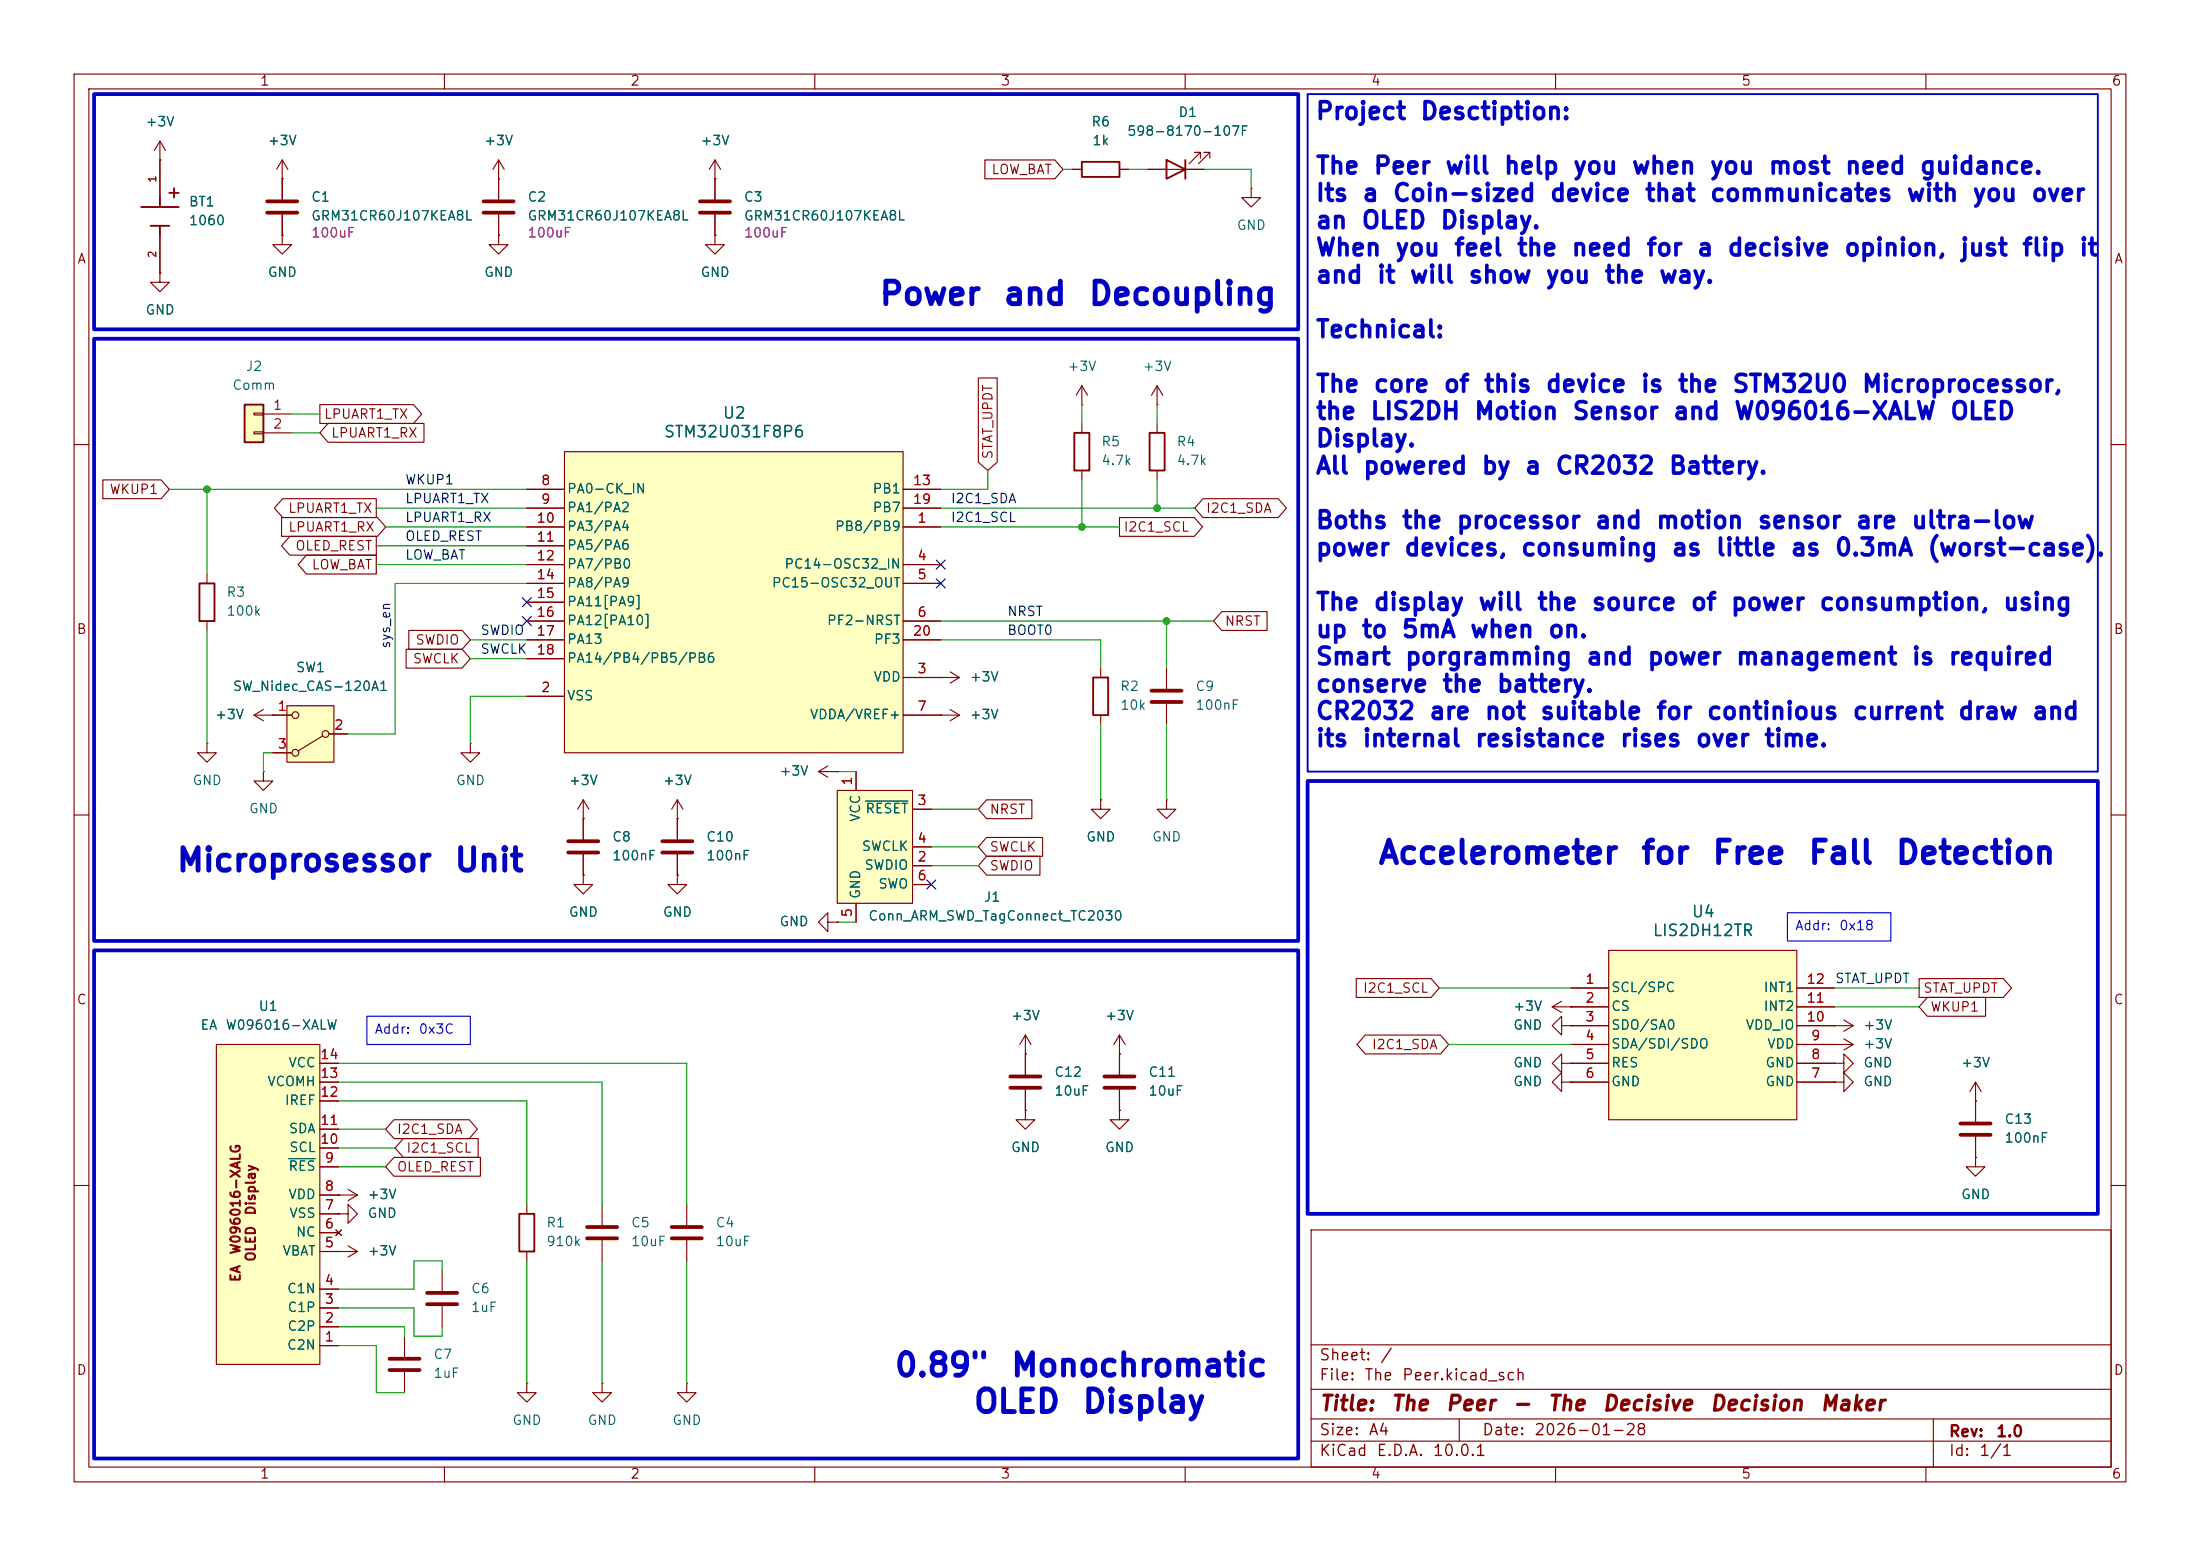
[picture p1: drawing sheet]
<svg xmlns="http://www.w3.org/2000/svg" width="297mm" height="210mm" viewBox="0 0 297 210" stroke-linecap="round" stroke-linejoin="round" font-family="sans-serif">
<g fill="none" stroke="#840000" stroke-width=".15">
<path d="M10 10h277v190h-277zM12 12h273v186h-273zM60 10v2M110 10v2M160 10v2M210 10v2M260 10v2M67.3 24.1h.1M67.3 21.6l-.8 1.3M67.3 21.6l.8 1.3M67.3 21.6v2.5M10 60h2"/>
<path d="M285 60h2M127 96.5h.1M127 96.5h2.5M128.3 95.8l1.2 .7M129.5 96.5l-1.2 .8M148.6 90.2v1.2M148.6 96.5v1.3M10 110h2M78.7 118.1v1.3h1.3l-1.3 1.3-1.2-1.3h1.2M78.7 118.1h.1M148.6 108v1.2h1.3l-1.3 1.3-1.3-1.3h1.3M148.6 108h.1"/>
<path d="M157.5 108v1.2h1.2l-1.2 1.3-1.3-1.3h1.3M157.5 108h.1M285 110h2M10 160h2M177 166h108v32h-108zM285 160h2M60 198v2M110 198v2M160 198v2M177 194.5h108M177 191.5h108M177 187.5h108"/>
<path d="M177 181.5h108M197 191.5v3M210 198v2M260 198v2M261 191.5v6.5"/>
</g>
<path d="M147.6 91.4h2v5.1h-2z" fill="none" stroke="#840000" stroke-width=".25"/>
<path d="M113 106.7h10.2v15.2h-10.2z" fill="#ffffc2"/>
<g fill="none" stroke="#840000" stroke-width=".15">
<path d="M38.1 31.8v1.2h1.3l-1.3 1.3-1.3-1.3h1.3M38.1 31.8h.1M38.1 24.1h.1M38.1 21.6v5.3M38.1 29v2.8M38.1 21.6l-.8 1.3M38.1 21.6l.8 1.3M146 54.6h.1M146 52.1v2.5M146 57.2v1.2M146 52.1l-.7 1.2M146 52.1l.8 1.2"/>
<path d="M156.2 54.6h.1M156.2 52.1l-.8 1.2M156.2 52.1l.8 1.2M156.2 52.1v2.5M156.2 57.2v1.2M146 63.5v1.3M156.2 63.5v1.3M157.5 90.2v2.8M157.5 95v2.8M78.7 110.5h.1M78.7 108v5.3M78.7 115.3v2.8"/>
<path d="M78.7 108l-.7 1.2M78.7 108l.8 1.2M91.4 118.1v1.3h1.3l-1.3 1.3-1.2-1.3h1.2M91.4 118.1h.1M91.4 110.5h.1M91.4 108v5.3M91.4 115.3v2.8M91.4 108l-.7 1.2M91.4 108l.8 1.2M110.5 104.1l1.3 .8M110.5 104.1h2.5M111.8 103.4l-1.3 .7"/>
<path d="M113 106.7h10.2v15.2h-10.2zM113 104.1h.1M115.6 104.1v2.6M123.2 116.8h2.5M123.2 109.2h2.5M123.2 114.3h2.5M123.2 119.4h2.5M111.8 124.5v-1.3l-1.3 1.3 1.3 1.2v-1.2h1.2M113 124.5h.1M115.6 121.9v2.6M138.4 139.7v5.3M138.4 139.7l-.7 1.3"/>
<path d="M138.4 139.7l.8 1.3M151.1 139.7l-.7 1.3M151.1 139.7l.8 1.3M151.1 139.7v5.3M138.4 142.2h.1M138.4 149.9v1.2h1.3l-1.3 1.3-1.2-1.3h1.2M138.4 149.9h.1M138.4 147.1v2.8M151.1 149.9v1.2h1.3l-1.3 1.3-1.2-1.3h1.2M151.1 149.9h.1M151.1 142.2h.1M151.1 147.1v2.8"/>
<path d="M266.7 156.2v1.3h1.3l-1.3 1.3-1.3-1.3h1.3M266.7 156.2h.1M45.7 163.8h1.3v-1.2l1.3 1.2-1.3 1.3v-1.3M45.7 163.8h.1M45.7 161.3h.1M45.7 161.3h2.6M47 160.5l1.3 .8M48.3 161.3l-1.3 .8M59.7 171.5v2.7M59.7 176.3v2.8M71.1 162.6v1.2M71.1 168.9v1.3"/>
<path d="M81.3 162.6v2.8M81.3 167.4v2.8M92.7 162.6v2.8M92.7 167.4v2.8M54.6 180.3v2.8M54.6 185.2v2.8M71.1 186.7v1.3h1.3l-1.3 1.2-1.3-1.2h1.3M71.1 186.7h.1M81.3 186.7v1.3h1.2l-1.2 1.2-1.3-1.2h1.3M81.3 186.7h.1M92.7 186.7v1.3h1.3l-1.3 1.2-1.3-1.2h1.3M92.7 186.7h.1"/>
</g>
<path d="M116.9 108.1h5.7" fill="none" stroke="#006464" stroke-width=".15"/>
<g fill="none" stroke="#840000" stroke-width=".51">
<path d="M36.1 27.2h4M36.1 28.7h4M155.4 93.2h4.1M155.4 94.7h4.1M76.7 113.5h4.1M76.7 115.1h4.1M89.4 113.5h4.1M89.4 115.1h4.1M136.4 145.3h4.1M136.4 146.8h4.1M149.1 145.3h4.1M149.1 146.8h4.1"/>
<path d="M57.7 176h4M57.7 174.5h4M79.2 167.1h4.1M79.2 165.6h4.1M90.7 167.1h4M90.7 165.6h4M52.6 184.9h4M52.6 183.4h4"/>
</g>
<path d="M145 58.4h2.1v5.1h-2.1zM155.2 58.4h2v5.1h-2zM70.1 163.8h2v5.1h-2z" fill="none" stroke="#840000" stroke-width=".25"/>
<path d="M29.2 141h14v43.2h-14z" fill="#ffffc2"/>
<g fill="none" stroke="#840000" stroke-width=".15">
<path d="M67.3 31.8v1.2h1.3l-1.3 1.3-1.3-1.3h1.3M67.3 31.8h.1M96.5 24.1h.1M96.5 21.6l-.7 1.3M96.5 21.6l.8 1.3M96.5 21.6v2.5M209.5 135.9l1.3 .8M209.5 135.9h2.6M210.8 135.1l-1.3 .8M212.1 135.9h.1M247.6 138.4h.1M247.6 138.4h2.6"/>
<path d="M248.9 137.7l1.3 .7M250.2 138.4l-1.3 .8M29.2 141h14v43.2h-14zM43.2 157.5h2.5M43.2 154.9h2.5M43.2 152.4h2.5M43.2 148.6h2.5M43.2 146.1h2.5M43.2 143.5h2.5M210.8 143.5v-1.3l-1.3 1.3 1.3 1.3v-1.3h1.3M210.8 146.1v-1.3l-1.3 1.3 1.3 1.2v-1.2h1.3M212.1 143.5h.1"/>
<path d="M212.1 146.1h.1M247.6 143.5h1.3v-1.3l1.3 1.3-1.3 1.3v-1.3M247.6 143.5h.1M247.6 141h.1M247.6 141h2.6M248.9 140.2l1.3 .8M250.2 141l-1.3 .7M43.2 179.1h2.5M43.2 176.5h2.5M43.2 174h2.5M43.2 168.9h2.5M43.2 166.4h2.5"/>
<path d="M43.2 163.8h2.5M43.2 161.3h2.5M45.3 166l.8 .8M46.1 166l-.8 .8M43.2 181.6h2.5"/>
</g>
<path d="M39 156.4h3.5" fill="none" stroke="#006464" stroke-width=".15"/>
<path d="M33 54.6h2.6v5.1h-2.6z" fill="#ffffc2"/>
<path d="M33 54.6h2.6v5.1h-2.6z" fill="none" stroke="#840000" stroke-width=".25"/>
<path d="M34.3 55.8h1.3v.2h-1.3zM34.3 58.3h1.3v.2h-1.3zM35.6 55.9h3.8M35.6 58.4h3.8" fill="none" stroke="#840000" stroke-width=".15"/>
<path d="M217.2 128.3h25.4v22.8h-25.4z" fill="#ffffc2"/>
<g fill="none" stroke="#840000" stroke-width=".15">
<path d="M21.6 19.1l-.8 1.2M21.6 19.1l.8 1.2M21.6 19.1v7.6M21.6 21.6h.1M21.6 36.8v1.3h1.3l-1.3 1.3-1.3-1.3h1.3M21.6 36.8h.1M21.6 31.8v5M96.5 24.1v2.8M96.5 29v2.8M144.8 22.9h1.2M151.1 22.9h1.3M154.9 22.9h7.7"/>
<path d="M162.1 21.3v-.7h-.8h.8l-1.6 1.5M163.3 21.3v-.7h-.7h.7l-1.5 1.5M27.9 100.3v1.3h1.3l-1.3 1.3-1.2-1.3h1.2M27.9 100.3h.1M35.6 104.1v1.3h1.2l-1.2 1.3-1.3-1.3h1.3M35.6 104.1h.1M63.5 100.3v1.3h1.3l-1.3 1.3-1.3-1.3h1.3M63.5 100.3h.1M210.8 138.4v-1.2l-1.3 1.2 1.3 1.3v-1.3h1.3M212.1 138.4h.1M212.1 133.4h5.1M212.1 135.9h5.1"/>
<path d="M212.1 138.4h5.1M217.2 128.3h25.4v22.8h-25.4zM242.6 133.4h5M242.6 135.9h5M242.6 138.4h5M212.1 141h5.1M212.1 146.1h5.1M212.1 143.5h5.1M242.6 141h5M242.6 146.1h5M242.6 143.5h5M247.6 146.1h1.3v-1.3l1.3 1.3-1.3 1.2v-1.2"/>
<path d="M247.6 146.1h.1M266.7 148.6h.1M266.7 146.1v5.3M266.7 153.4v2.8M266.7 146.1l-.8 1.2M266.7 146.1l.8 1.2M45.7 168.9h.1M45.7 168.9h2.6M47 168.1l1.3 .8M48.3 168.9l-1.3 .8"/>
</g>
<path d="M94.5 27.2h4.1M94.5 28.7h4.1M264.7 151.6h4M264.7 153.2h4" fill="none" stroke="#840000" stroke-width=".51"/>
<path d="M19 27.9h5.1M20.3 30.5h2.6M21.6 26.7v1.2M21.6 30.5v1.3M22.9 26h1.2M23.5 25.4v1.3M146 21.8h5.1v2.1h-5.1zM157.5 21.6l2.5 1.3-2.5 1.2zM160 21.6v2.5" fill="none" stroke="#840000" stroke-width=".25"/>
<path d="M38.7 95.3h6.4v7.6h-6.4z" fill="#ffffc2"/>
<g fill="none" stroke="#840000" stroke-width=".15">
<path d="M67.3 24.1v2.8M67.3 29v2.8M96.5 31.8v1.2h1.3l-1.3 1.3-1.3-1.3h1.3M96.5 31.8h.1M34.3 96.5h5.1M34.3 96.5l1.3 .8M35.6 95.8l-1.3 .7M36.8 96.5h.1M38.7 95.3h6.4v7.6h-6.4zM43.6 99.3l-3.3 2M44.4 99.1h2.6M36.8 101.6h2.6"/>
<circle cx="39.9" cy="96.5" r=".46"/>
<circle cx="43.9" cy="99.1" r=".46"/>
<circle cx="39.9" cy="101.6" r=".46"/>
</g>
<path d="M65.3 27.2h4M65.3 28.7h4" fill="none" stroke="#840000" stroke-width=".51"/>
<path d="M76.2 61h45.7v40.6h-45.7z" fill="#ffffc2"/>
<g fill="none" stroke="#840000" stroke-width=".15">
<path d="M21.6 21.6h.1M21.6 36.8h.1M21.6 21.6v5.1M21.6 31.8v5M38.1 24.1h.1M38.1 31.8h.1M38.1 24.1v2.8M38.1 29v2.8M67.3 24.1h.1M67.3 31.8h.1M67.3 24.1v2.8M67.3 29v2.8"/>
<path d="M96.5 24.1h.1M96.5 31.8h.1M96.5 24.1v2.8M96.5 29v2.8M144.8 22.9h1.2M151.1 22.9h1.3M154.9 22.9h2.6M160 22.9h2.6M168.9 25.4v1.3h1.3l-1.3 1.2-1.3-1.2h1.3M168.9 25.4h.1M43.2 54.6h12.6l1.1 1.3-1.1 1.3h-12.6zM44.3 57.1h12.9v2.6h-12.9l-1.1-1.3z"/>
<path d="M132.1 51h2.5v11.4l-1.3 1.1-1.2-1.1zM13.9 64.8h7.8l1.2 1.2-1.2 1.3h-7.8zM27.9 77.5v1.2M38 69.8h13l1.1 1.3-1.1 1.3h-13zM38.2 67.3h12.6v2.6h-12.6l-1.2-1.3zM39.1 72.4h11.7v2.5h-11.7l-1.1-1.2zM71.1 71.1h5.1M71.1 76.2h5.1M71.1 78.7h5.1M71.1 66h5.1M71.1 68.6h5.1M71.1 73.7h5.1"/>
<path d="M76.2 61h45.7v40.6h-45.7zM121.9 71.1h5.1M121.9 76.2h5.1M121.9 78.7h5.1M121.9 66h5.1M121.9 68.6h5.1M151.1 69.8h10.1l1.1 1.3-1.1 1.3h-10.1zM162.4 67.3h10.2l1.1 1.3-1.1 1.3h-10.2l-1.1-1.3zM27.9 83.8v1.3M36.8 96.5h.1M36.8 96.5h2.6M44.4 99.1h2.6"/>
<path d="M54.8 87.6h7.6l1.1 1.3-1.1 1.3h-7.6zM55.2 85.1h7.2l1.1 1.3-1.1 1.2h-7.2zM71.1 94h5.1M71.1 83.8h5.1M71.1 81.3h5.1M71.1 86.4h5.1M71.1 88.9h5.1M121.9 91.4h7.6M121.9 83.8h5.1M121.9 96.5h5.1M121.9 86.4h5.1M127 91.4h.1"/>
<path d="M127 96.5h.1M128.3 90.7l1.2 .7M129.5 91.4l-1.2 .8M164.9 82.5h6.2v2.6h-6.2l-1.1-1.3zM36.8 101.6h2.6M78.7 118.1h.1M78.7 110.5h.1M78.7 110.5v2.8M78.7 115.3v2.8M91.4 118.1h.1M91.4 110.5h.1M91.4 110.5v2.8"/>
<path d="M91.4 115.3v2.8M113 104.1h.1M115.6 104.1v2.6M123.2 116.8h2.5M123.2 109.2h2.5M123.2 114.3h2.5M123.2 119.4h2.5M133.2 115.6h7.2v2.5h-7.2l-1.1-1.3zM133.2 113h7.6v2.6h-7.6l-1.1-1.3zM133.2 107.9h6.1v2.6h-6.1l-1.1-1.3zM148.6 108h.1M113 124.5h.1"/>
<path d="M115.6 121.9v2.6M183.1 132.1h10.1l1.1 1.3-1.1 1.2h-10.1zM184.3 139.7h10.2l1.1 1.3-1.1 1.2h-10.2l-1.1-1.2zM212.1 138.4h.1M212.1 135.9h.1M212.1 133.4h5.1M212.1 135.9h5.1M212.1 138.4h5.1M242.6 133.4h5M242.6 135.9h5M242.6 138.4h5M247.6 138.4h.1"/>
<path d="M259.1 132.1h11.4l1.1 1.3-1.1 1.2h-11.4zM260.2 134.6h7.9v2.6h-7.9l-1.1-1.3zM43.2 157.5h2.5M43.2 154.9h2.5M43.2 152.4h2.5M43.2 148.6h2.5M43.2 146.1h2.5M43.2 143.5h2.5M53.2 151.1h10.1l1.2 1.3-1.2 1.3h-10.1l-1.1-1.3zM53.2 156.2h11.7v2.6h-11.7l-1.1-1.3zM54.5 153.7h10.1v2.5h-10.1l-1.2-1.3zM138.4 142.2h.1"/>
<path d="M138.4 149.9h.1M138.4 142.2v2.8M138.4 147.1v2.8M151.1 149.9h.1M151.1 142.2h.1M151.1 142.2v2.8M151.1 147.1v2.8M212.1 143.5h.1M212.1 146.1h.1M212.1 146.1h5.1M212.1 143.5h5.1M212.1 141h5.1"/>
<path d="M242.6 146.1h5M242.6 143.5h5M242.6 141h5M247.6 143.5h.1M247.6 141h.1M247.6 146.1h.1M266.7 148.6h.1M266.7 156.2h.1M266.7 148.6v2.8M266.7 153.4v2.8M43.2 179.1h2.5M43.2 176.5h2.5"/>
<path d="M43.2 174h2.5M43.2 168.9h2.5M43.2 166.4h2.5M43.2 163.8h2.5M43.2 161.3h2.5M45.3 166l.8 .8M45.7 163.8h.1M45.7 161.3h.1M45.7 168.9h.1M46.1 166l-.8 .8M43.2 181.6h2.5"/>
</g>
<path d="M26.9 78.7h2.1v5.1h-2.1z" fill="none" stroke="#840000" stroke-width=".25"/>
<path d="M133 21.6h9.4l1.1 1.3-1.1 1.2h-9.4zM41.4 74.9h9.4v2.6h-9.4l-1.1-1.3z" fill="none" stroke="#840000" stroke-width=".16"/>
<g fill="none" stroke="#009600" stroke-width=".15">
<path d="M143.5 22.9h1.3M152.4 22.9h2.5M162.6 22.9h6.3v2.5M39.4 55.9h3.8M39.4 58.4h3.8M146 54.6v2.6M156.2 54.6v2.6M22.9 66h48.2M27.9 66v11.5M50.8 68.6h20.3M50.8 76.2h20.3M50.8 73.7h20.3"/>
<path d="M52.1 71.1h19M71.1 78.7h-17.8v20.4h-6.3M127 68.6h34.3M127 71.1h24.1M133.3 63.5v2.5h-6.3M146 64.8v6.3M156.2 64.8v3.8M27.9 85.1v15.2M63.5 86.4h7.6M63.5 88.9h7.6M71.1 94h-7.6v6.3M127 86.4h21.6v3.8"/>
<path d="M127 83.8h36.8M148.6 97.8v10.2M157.5 83.8v6.4M157.5 97.8v10.2M36.8 101.6h-1.2v2.5M113 104.1h2.6M125.7 109.2h6.4M125.7 114.3h6.4M125.7 116.8h6.4M113 124.5h2.6M194.3 133.4h17.8M247.6 133.4h11.5"/>
<path d="M247.6 135.9h11.5M45.7 157.5h6.4M45.7 154.9h7.6M45.7 148.6h25.4v14M45.7 146.1h35.6v16.5M45.7 143.5h47v19.1M45.7 152.4h6.4M195.6 141h16.5M45.7 176.5h10.2v3.8h3.8v-1.2M45.7 179.1h8.9v1.2M59.7 171.5v-1.3h-3.8v3.8h-10.2M71.1 170.2v16.5"/>
<path d="M81.3 170.2v16.5M92.7 170.2v16.5M45.7 181.6h5.1v6.4h3.8"/>
</g>
<path d="M126.4 75.6l1.2 1.2M126.4 78.1l1.2 1.2M127.6 75.6l-1.2 1.2M127.6 78.1l-1.2 1.2M70.5 83.2l1.2 1.2M70.5 80.7l1.2 1.2M71.7 83.2l-1.2 1.2M71.7 80.7l-1.2 1.2M125.1 118.8l1.2 1.2M126.3 118.8l-1.2 1.2" fill="none" stroke="#000084" stroke-width=".15"/>
<path d="M49.5 137.2h14v3.8h-14zM241.3 123.2h14v3.8h-14z" fill="none" stroke="#0000c2" stroke-width=".15"/>
<path d="M176.5 12.7h106.7v91.4h-106.7z" fill="none" stroke="#0000c2" stroke-width=".25"/>
<path d="M12.7 12.7h162.6v31.8h-162.6zM12.7 45.7h162.6v81.3h-162.6zM176.5 105.4h106.7v58.4h-106.7zM12.7 128.3h162.6v68.6h-162.6z" fill="none" stroke="#0000c2" stroke-width=".51"/>
<path d="M116.9 108.1h5.7M39 156.4h3.5" fill="none" stroke="#006464" stroke-width=".15"/>
<g fill="#009600" stroke="#009600" stroke-width=".14">
<circle cx="157.5" cy="83.8" r=".46"/>
<circle cx="146" cy="71.1" r=".46"/>
<circle cx="156.2" cy="68.6" r=".46"/>
<circle cx="27.9" cy="66" r=".46"/>
</g>
<g font-size="3" fill="#0000c2">
<text x="118.6" y="41.9">Power</text>
<text x="135.3" y="41.9">and</text>
<text x="146.8" y="41.9">Decoupling</text>
<text x="23.7" y="118.4">Microprosessor</text>
<text x="61.2" y="118.4">Unit</text>
<text x="185.9" y="117.4">Accelerometer</text>
<text x="221.4" y="117.4">for</text>
<text x="231" y="117.4">Free</text>
<text x="243.9" y="117.4">Fall</text>
<text x="255.7" y="117.4">Detection</text>
<text x="120.6" y="186.5">0.89&quot;</text>
<text x="131.3" y="191.4">OLED</text>
<text x="136.3" y="186.5">Monochromatic</text>
<text x="146" y="191.4">Display</text>
</g>
<g font-size="2.3" fill="#0000c2">
<text x="177.5" y="16.7">Project Desctiption:</text>
<text x="177.5" y="24.1">The Peer will help you when you most need guidance.</text>
<text x="177.5" y="27.7">Its a Coin-sized device that communicates with you over</text>
<text x="177.5" y="31.4">an OLED Display.</text>
<text x="177.5" y="35.1">When you feel the need for a decisive opinion, just flip it</text>
<text x="177.5" y="38.8">and it will show you the way.</text>
<text x="177.5" y="46.1">Technical:</text>
<text x="177.5" y="53.5">The core of this device is the STM32U0 Microprocessor,</text>
<text x="177.5" y="57.2">the LIS2DH Motion Sensor and W096016-XALW OLED</text>
<text x="177.5" y="60.9">Display.</text>
<text x="177.5" y="64.5">All powered by a CR2032 Battery.</text>
<text x="177.5" y="71.9">Boths the processor and motion sensor are ultra-low</text>
<text x="177.5" y="75.6">power devices, consuming as little as 0.3mA (worst-case).</text>
<text x="177.5" y="82.9">The display will the source of power consumption, using</text>
<text x="177.5" y="86.6">up to 5mA when on.</text>
<text x="177.5" y="90.3">Smart porgramming and power management is required</text>
<text x="177.5" y="94">conserve the battery.</text>
<text x="177.5" y="97.7">CR2032 are not suitable for continious current draw and</text>
<text x="177.5" y="101.3">its internal resistance rises over time.</text>
</g>
<g font-size="2" fill="#840000">
<text x="178" y="190.9">Title:</text>
<text x="187.7" y="190.9">The</text>
<text x="195" y="190.9">Peer</text>
<text x="204" y="190.9">-</text>
<text x="208.8" y="190.9">The</text>
<text x="216.2" y="190.9">Decisive</text>
<text x="230.7" y="190.9">Decision</text>
<text x="245.6" y="190.9">Maker</text>
</g>
<g font-size="1.5" fill="#006464">
<text x="89.5" y="59.4">STM32U031F8P6</text>
<text x="97.5" y="56.9">U2</text>
<text x="228.3" y="124.2">U4</text>
<text x="223" y="126.7">LIS2DH12TR</text>
</g>
<g font-size="1.5" fill="#840000">
<text x="178" y="184">Sheet:</text>
<text x="186.2" y="184">/</text>
<text x="178" y="186.7">File:</text>
<text x="184.1" y="186.7">The</text>
<text x="189.2" y="186.7">Peer.kicad_sch</text>
<text x="178" y="196.9">KiCad</text>
<text x="178" y="194.1">Size:</text>
<text x="184.7" y="194.1">A4</text>
<text x="185.7" y="196.9">E.D.A.</text>
<text x="193.3" y="196.9">10.0.1</text>
<text x="200" y="194.1">Date:</text>
<text x="207" y="194.1">2026-01-28</text>
<text x="263" y="194.3">Rev:</text>
<text x="263" y="196.9">Id:</text>
<text x="267.1" y="196.9">1/1</text>
<text x="269.4" y="194.3">1.0</text>
</g>
<g font-size="1.3" fill="#840000">
<text x="35" y="11.9">1</text>
<text x="85" y="11.9">2</text>
<text x="135" y="11.9">3</text>
<text x="185" y="11.9">4</text>
<text x="235" y="11.9">5</text>
<text x="285" y="11.9">6</text>
<text x="133.8" y="23.8">LOW_BAT</text>
<text x="10.3" y="35.9">A</text>
<text x="285.3" y="35.9">A</text>
<text x="43.7" y="56.8">LPUART1_TX</text>
<text x="44.6" y="59.4">LPUART1_RX</text>
<text x="134.3" y="62.1" transform="rotate(-90 134.3 62.1)">STAT_UPDT</text>
<text x="14.7" y="67">WKUP1</text>
<text x="38.8" y="69.5">LPUART1_TX</text>
<text x="162.7" y="69.5">I2C1_SDA</text>
<text x="38.8" y="72.1">LPUART1_RX</text>
<text x="39.8" y="74.6">OLED_REST</text>
<text x="42" y="77.2">LOW_BAT</text>
<text x="151.6" y="72.1">I2C1_SCL</text>
<text x="10.3" y="85.9">B</text>
<text x="55.6" y="89.9">SWCLK</text>
<text x="56" y="87.3">SWDIO</text>
<text x="165.3" y="84.8">NRST</text>
<text x="285.3" y="85.9">B</text>
<text x="133.5" y="110.2">NRST</text>
<text x="133.5" y="117.8">SWDIO</text>
<text x="133.5" y="115.3">SWCLK</text>
<text x="10.3" y="135.9">C</text>
<text x="183.9" y="134.3">I2C1_SCL</text>
<text x="259.6" y="134.3">STAT_UPDT</text>
<text x="260.5" y="136.8">WKUP1</text>
<text x="285.3" y="135.9">C</text>
<text x="185.1" y="141.9">I2C1_SDA</text>
<text x="53.5" y="153.4">I2C1_SDA</text>
<text x="54.8" y="155.9">I2C1_SCL</text>
<text x="53.5" y="158.4">OLED_REST</text>
<text x="34.8" y="164.1" transform="rotate(-90 34.8 164.1)">Display</text>
<text x="32.8" y="173.1" transform="rotate(-90 32.8 173.1)">EA</text>
<text x="32.8" y="169.4" transform="rotate(-90 32.8 169.4)">W096016-XALG</text>
<text x="34.8" y="170.4" transform="rotate(-90 34.8 170.4)">OLED</text>
<text x="10.3" y="185.9">D</text>
<text x="285.3" y="185.9">D</text>
<text x="35" y="199.9">1</text>
<text x="85" y="199.9">2</text>
<text x="135" y="199.9">3</text>
<text x="185" y="199.9">4</text>
<text x="235" y="199.9">5</text>
<text x="285" y="199.9">6</text>
</g>
<g font-size="1.3" fill="#006464">
<text x="19.6" y="17.4">+3V</text>
<text x="147.2" y="17.4">R6</text>
<text x="159" y="16.1">D1</text>
<text x="36.1" y="19.9">+3V</text>
<text x="65.3" y="19.9">+3V</text>
<text x="94.5" y="19.9">+3V</text>
<text x="147.4" y="19.9">1k</text>
<text x="152.1" y="18.6">598-8170-107F</text>
<text x="25.4" y="28.2">BT1</text>
<text x="41.9" y="27.5">C1</text>
<text x="71.1" y="27.5">C2</text>
<text x="100.3" y="27.5">C3</text>
<text x="25.4" y="30.7">1060</text>
<text x="41.9" y="30.1">GRM31CR60J107KEA8L</text>
<text x="71.1" y="30.1">GRM31CR60J107KEA8L</text>
<text x="100.3" y="30.1">GRM31CR60J107KEA8L</text>
<text x="166.9" y="31.3">GND</text>
<text x="36.1" y="37.7">GND</text>
<text x="65.3" y="37.7">GND</text>
<text x="94.5" y="37.7">GND</text>
<text x="19.6" y="42.8">GND</text>
<text x="31.3" y="52.9">Comm</text>
<text x="33.1" y="50.4">J2</text>
<text x="144" y="50.4">+3V</text>
<text x="154.2" y="50.4">+3V</text>
<text x="148.6" y="60.6">R5</text>
<text x="148.6" y="63.1">4.7k</text>
<text x="158.8" y="60.6">R4</text>
<text x="158.8" y="63.1">4.7k</text>
<text x="76.5" y="66.9">PA0-CK_IN</text>
<text x="76.5" y="69.4">PA1/PA2</text>
<text x="76.5" y="72">PA3/PA4</text>
<text x="112.6" y="72">PB8/PB9</text>
<text x="117.7" y="66.9">PB1</text>
<text x="117.7" y="69.4">PB7</text>
<text x="76.5" y="74.5">PA5/PA6</text>
<text x="76.5" y="77.1">PA7/PB0</text>
<text x="105.8" y="77.1">PC14-OSC32_IN</text>
<text x="30.5" y="80.9">R3</text>
<text x="30.5" y="83.4">100k</text>
<text x="76.5" y="79.6">PA8/PA9</text>
<text x="76.5" y="82.1">PA11[PA9]</text>
<text x="104.1" y="79.6">PC15-OSC32_OUT</text>
<text x="76.5" y="84.7">PA12[PA10]</text>
<text x="76.5" y="87.2">PA13</text>
<text x="76.5" y="89.8">PA14/PB4/PB5/PB6</text>
<text x="111.5" y="84.7">PF2-NRST</text>
<text x="117.9" y="87.2">PF3</text>
<text x="31.3" y="93.6">SW_Nidec_CAS-120A1</text>
<text x="39.9" y="91">SW1</text>
<text x="76.5" y="94.8">VSS</text>
<text x="117.8" y="92.3">VDD</text>
<text x="130.8" y="92.3">+3V</text>
<text x="151.1" y="93.6">R2</text>
<text x="161.3" y="93.6">C9</text>
<text x="28.9" y="97.4">+3V</text>
<text x="109.2" y="97.4">VDDA/VREF+</text>
<text x="130.8" y="97.4">+3V</text>
<text x="151.1" y="96.1">10k</text>
<text x="161.3" y="96.1">100nF</text>
<text x="25.9" y="106.3">GND</text>
<text x="61.5" y="106.3">GND</text>
<text x="76.7" y="106.3">+3V</text>
<text x="89.4" y="106.3">+3V</text>
<text x="105.1" y="105">+3V</text>
<text x="33.5" y="110.1">GND</text>
<text x="82.6" y="113.9">C8</text>
<text x="95.3" y="113.9">C10</text>
<text x="116.4" y="111" transform="rotate(-90 116.4 111)">VCC</text>
<text x="116.7" y="110.1">RESET</text>
<text x="146.6" y="113.9">GND</text>
<text x="155.4" y="113.9">GND</text>
<text x="82.6" y="116.4">100nF</text>
<text x="95.3" y="116.4">100nF</text>
<text x="116.2" y="115.2">SWCLK</text>
<text x="116.6" y="117.7">SWDIO</text>
<text x="76.7" y="124.1">GND</text>
<text x="89.4" y="124.1">GND</text>
<text x="105.1" y="125.3">GND</text>
<text x="116.4" y="121.4" transform="rotate(-90 116.4 121.4)">GND</text>
<text x="117.1" y="124.6">Conn_ARM_SWD_TagConnect_TC2030</text>
<text x="118.5" y="120.2">SWO</text>
<text x="132.7" y="122">J1</text>
<text x="34.8" y="136.8">U1</text>
<text x="204.2" y="136.8">+3V</text>
<text x="217.4" y="134.2">SCL/SPC</text>
<text x="217.4" y="136.8">CS</text>
<text x="238" y="136.8">INT2</text>
<text x="238" y="134.2">INT1</text>
<text x="27" y="139.3">EA</text>
<text x="30.4" y="139.3">W096016-XALW</text>
<text x="136.4" y="138">+3V</text>
<text x="149.1" y="138">+3V</text>
<text x="204.2" y="139.3">GND</text>
<text x="217.4" y="139.3">SDO/SA0</text>
<text x="217.4" y="141.8">SDA/SDI/SDO</text>
<text x="235.6" y="139.3">VDD_IO</text>
<text x="238.5" y="141.8">VDD</text>
<text x="251.5" y="139.3">+3V</text>
<text x="251.5" y="141.8">+3V</text>
<text x="36" y="146.9">VCOMH</text>
<text x="38.4" y="149.5">IREF</text>
<text x="38.8" y="144.4">VCC</text>
<text x="142.2" y="145.6">C12</text>
<text x="142.2" y="148.2">10uF</text>
<text x="154.9" y="145.6">C11</text>
<text x="154.9" y="148.2">10uF</text>
<text x="204.2" y="144.4">GND</text>
<text x="204.2" y="146.9">GND</text>
<text x="217.4" y="146.9">GND</text>
<text x="217.4" y="144.4">RES</text>
<text x="238.2" y="146.9">GND</text>
<text x="238.2" y="144.4">GND</text>
<text x="251.5" y="144.4">GND</text>
<text x="251.5" y="146.9">GND</text>
<text x="264.7" y="144.4">+3V</text>
<text x="38.9" y="153.3">SDA</text>
<text x="39" y="155.8">SCL</text>
<text x="136.4" y="155.8">GND</text>
<text x="149.1" y="155.8">GND</text>
<text x="270.5" y="154.5">100nF</text>
<text x="270.5" y="152">C13</text>
<text x="38.8" y="158.3">RES</text>
<text x="38.8" y="162.2">VDD</text>
<text x="39" y="164.7">VSS</text>
<text x="39.9" y="167.2">NC</text>
<text x="49.5" y="164.7">GND</text>
<text x="49.5" y="162.2">+3V</text>
<text x="73.7" y="166">R1</text>
<text x="85.1" y="166">C5</text>
<text x="96.5" y="166">C4</text>
<text x="264.7" y="162.2">GND</text>
<text x="38.1" y="169.8">VBAT</text>
<text x="49.5" y="169.8">+3V</text>
<text x="73.7" y="168.5">910k</text>
<text x="85.1" y="168.5">10uF</text>
<text x="96.5" y="168.5">10uF</text>
<text x="38.7" y="174.9">C1N</text>
<text x="38.7" y="179.9">C2P</text>
<text x="38.7" y="177.4">C1P</text>
<text x="63.5" y="174.9">C6</text>
<text x="63.5" y="177.4">1uF</text>
<text x="38.7" y="182.5">C2N</text>
<text x="58.4" y="183.7">C7</text>
<text x="58.4" y="186.3">1uF</text>
<text x="69.1" y="192.6">GND</text>
<text x="79.2" y="192.6">GND</text>
<text x="90.7" y="192.6">GND</text>
</g>
<g font-size="1.3" fill="#840084">
<text x="41.9" y="32.4">100uF</text>
<text x="71.1" y="32.4">100uF</text>
<text x="100.3" y="32.4">100uF</text>
</g>
<g font-size="1.3" fill="#a90000">
<text x="36.8" y="55.6">1</text>
<text x="36.8" y="58.2">2</text>
<text x="73" y="65.8">8</text>
<text x="123.1" y="65.8">13</text>
<text x="72.3" y="70.9">10</text>
<text x="73" y="68.3">9</text>
<text x="123.1" y="68.3">19</text>
<text x="123.8" y="70.9">1</text>
<text x="72.3" y="73.4">11</text>
<text x="72.3" y="75.9">12</text>
<text x="123.8" y="75.9">4</text>
<text x="72.3" y="78.5">14</text>
<text x="72.3" y="81">15</text>
<text x="72.3" y="83.6">16</text>
<text x="123.8" y="78.5">5</text>
<text x="123.8" y="83.6">6</text>
<text x="72.3" y="86.1">17</text>
<text x="72.3" y="88.6">18</text>
<text x="123.1" y="86.1">20</text>
<text x="73" y="93.7">2</text>
<text x="123.8" y="91.2">3</text>
<text x="37.4" y="96.3">1</text>
<text x="37.4" y="101.3">3</text>
<text x="45" y="98.8">2</text>
<text x="123.8" y="96.3">7</text>
<text x="115.3" y="106.1" transform="rotate(-90 115.3 106.1)">1</text>
<text x="123.8" y="109">3</text>
<text x="123.8" y="116.6">2</text>
<text x="123.8" y="114">4</text>
<text x="123.8" y="119.1">6</text>
<text x="115.3" y="123.9" transform="rotate(-90 115.3 123.9)">5</text>
<text x="213.9" y="133.1">1</text>
<text x="213.9" y="135.6">2</text>
<text x="243.8" y="135.6">11</text>
<text x="243.8" y="133.1">12</text>
<text x="43.1" y="143.3">14</text>
<text x="213.9" y="138.2">3</text>
<text x="213.9" y="140.7">4</text>
<text x="213.9" y="143.3">5</text>
<text x="243.8" y="138.2">10</text>
<text x="244.4" y="143.3">8</text>
<text x="244.4" y="140.7">9</text>
<text x="43.1" y="148.3">12</text>
<text x="43.1" y="145.8">13</text>
<text x="213.9" y="145.8">6</text>
<text x="244.4" y="145.8">7</text>
<text x="43.1" y="154.7">10</text>
<text x="43.1" y="152.1">11</text>
<text x="43.7" y="161">8</text>
<text x="43.7" y="157.2">9</text>
<text x="43.7" y="166.1">6</text>
<text x="43.7" y="163.6">7</text>
<text x="43.7" y="173.7">4</text>
<text x="43.7" y="168.7">5</text>
<text x="43.7" y="178.8">2</text>
<text x="43.7" y="176.3">3</text>
<text x="43.7" y="181.4">1</text>
</g>
<g font-size="1.3" fill="#0f0f0f">
<text x="54.6" y="65.7">WKUP1</text>
<text x="54.6" y="68.2">LPUART1_TX</text>
<text x="54.6" y="70.8">LPUART1_RX</text>
<text x="128.3" y="68.2">I2C1_SDA</text>
<text x="128.3" y="70.8">I2C1_SCL</text>
<text x="54.6" y="75.9">LOW_BAT</text>
<text x="54.6" y="73.3">OLED_REST</text>
<text x="135.9" y="83.5">NRST</text>
<text x="53" y="87.6" transform="rotate(-90 53 87.6)">sys_en</text>
<text x="64.8" y="86">SWDIO</text>
<text x="64.8" y="88.6">SWCLK</text>
<text x="135.9" y="86">BOOT0</text>
<text x="247.6" y="133">STAT_UPDT</text>
</g>
<g font-size="1.3" fill="#0000c2">
<text x="242.3" y="125.9">Addr:</text>
<text x="248.2" y="125.9">0x18</text>
<text x="50.5" y="139.8">Addr:</text>
<text x="56.4" y="139.8">0x3C</text>
</g>
<g font-size="1" fill="#a90000">
<text x="21.3" y="24.7" transform="rotate(-90 21.3 24.7)">1</text>
<text x="21.3" y="34.9" transform="rotate(-90 21.3 34.9)">2</text>
</g>
</svg>
